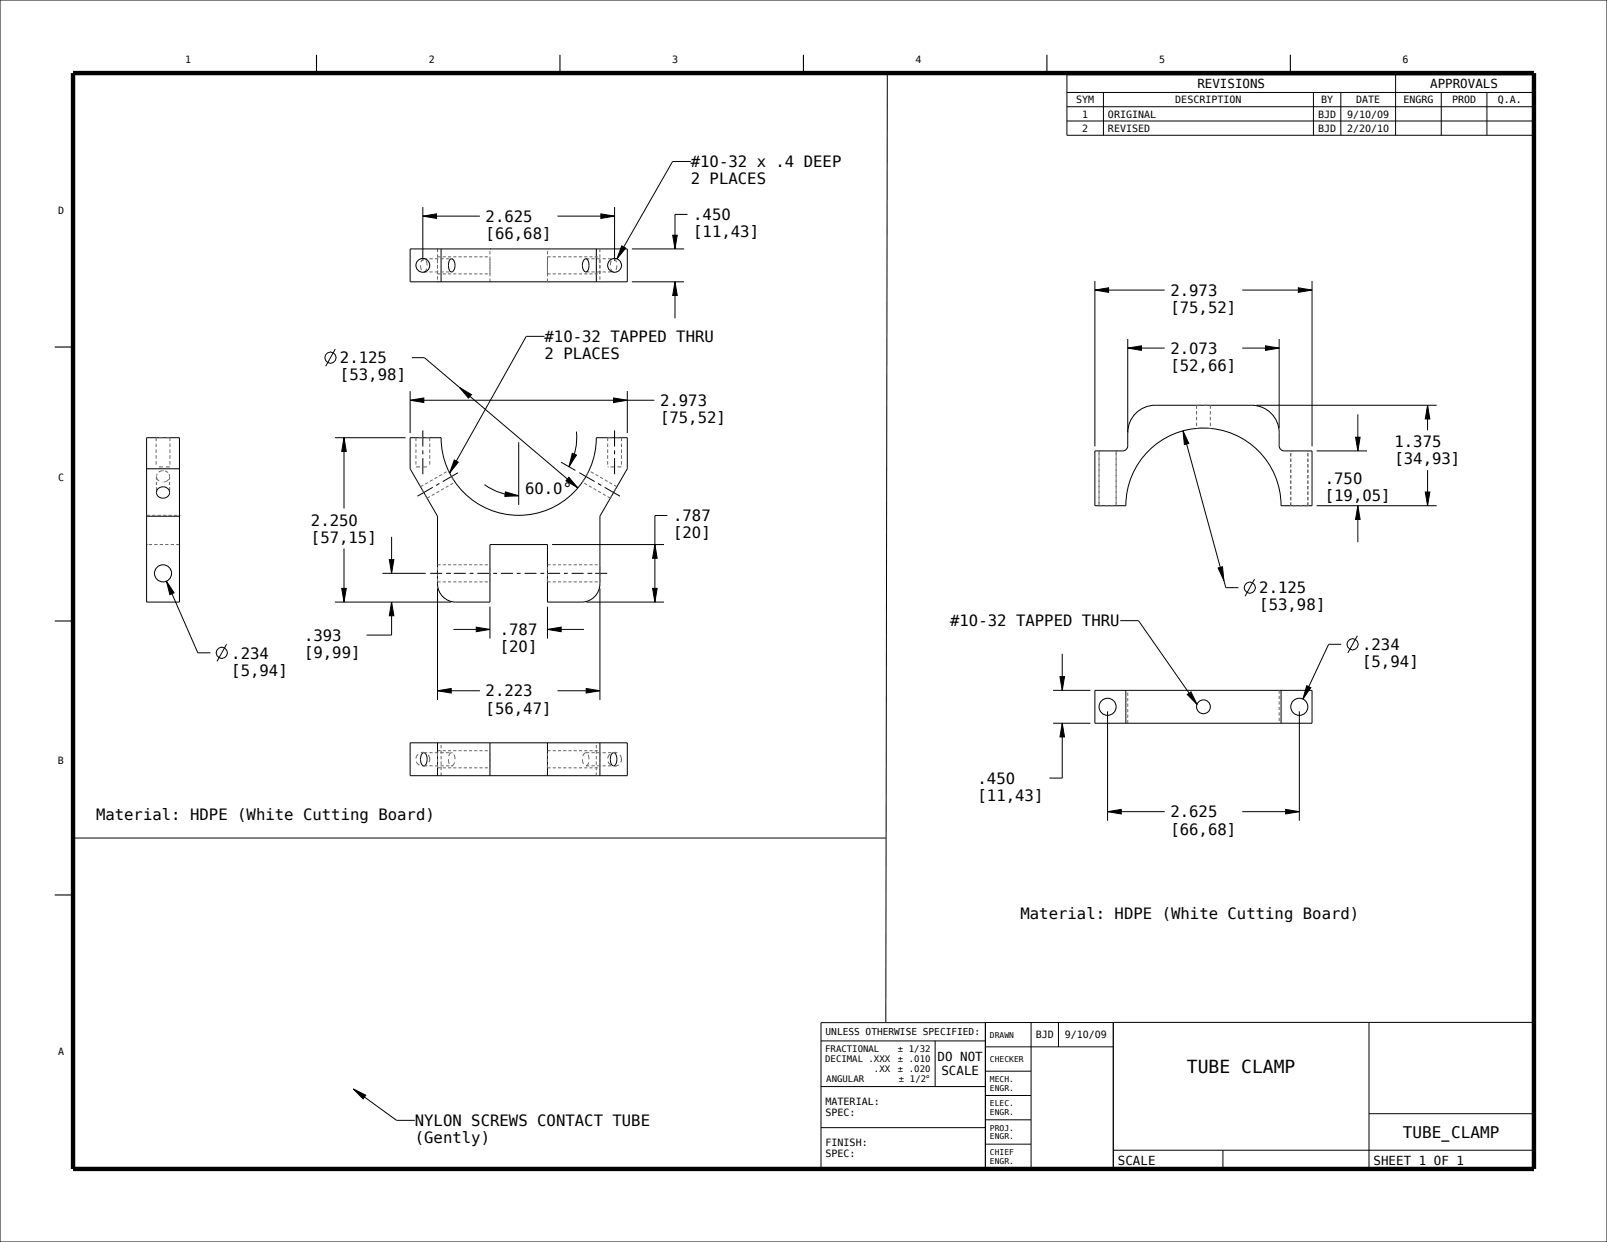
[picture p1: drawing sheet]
<svg xmlns="http://www.w3.org/2000/svg" width="559mm" height="432mm" viewBox="0 0 559 432" stroke-linecap="round" stroke-linejoin="round" font-family="sans-serif">
<g fill="#000">
<path d="M147 75.1l4.8-.7v1.5zM208.9 74.4l4.8 .7-4.8 .8zM234.7 98l.8 4.7h-1.6zM233.9 81.8h1.6l-.8 4.7zM380.7 100.8l4.8-.7v1.5zM451.5 100.1l4.7 .7-4.7 .8zM142.6 139.2l4.8-.8v1.5zM159.8 134.7l4.1 2.5-1 1.2zM213.4 138.4l4.7 .8-4.7 .7zM392.1 121l4.8-.8v1.6zM440 120.2l4.8 .8-4.8 .8zM119.6 152.2l.8 4.7h-1.6z"/>
<path d="M411.4 149.8l2 4.4-1.5 .4zM471.4 152h1.6l-.8 4.8zM496.4 140.9l.8 4.8h-1.6zM175.7 171l4.7 1.4-4.9 .2zM199 157.6l1.5 .6-2.7 4.1zM197.8 165.9l3.1 3.7-4.1-2.4zM472.2 175.8l.8 4.8h-1.6zM495.6 171.1h1.6l-.8 4.7zM135.4 194.6h1.6l-.8 4.7zM227.7 189.3l.8 4.8h-1.6zM57.9 202.1l2.6 4-1.4 .6zM118.8 204.6h1.6l-.8 4.7z"/>
<path d="M136.2 209.3l.8 4.8h-1.6zM165.6 218l4.8 .8-4.8 .8zM190.4 218.8l4.7-.8v1.6zM226.9 204.6h1.6l-.8 4.7zM423.6 197.5l1.5-.4 .5 4.8zM152.1 240.2l4.8-.8v1.5zM203.8 239.4l4.8 .8-4.8 .7zM368.6 235.3h1.6l-.8 4.7zM369.4 251.4l.8 4.8h-1.6zM454.4 238.4l1.4 .7-2.7 3.9zM385.1 282.2l4.8-.8v1.6zM447.1 281.4l4.7 .8-4.7 .8z"/>
</g>
<g fill="none" stroke="#000" stroke-width=".35">
<path d="M0 0h558.8v431.8h-558.8zM371 26h161.9v21h-161.9zM371 32.1h161.9M371 37.1h161.9M383.7 32.1v14.9M456.7 32.1v14.9M466.2 32.1v14.9M485.3 26v21M501.2 32.1v14.9M517 32.1v14.9M371 42.1h161.9M147 75.1l4.8-.7v1.5z"/>
<path d="M147 72v18.7M147 75.1h19.9M193.9 75.1h19.8M208.9 74.4l4.8 .7-4.8 .8zM213.7 72v18.7M239.1 74.5h-4.4v12M142.6 86.5h75.5v11.5h-75.5zM153.4 86.5v11.5M207.4 86.5v11.5M219.7 98h18.2M219.7 86.5h18.2M233.9 81.8h1.6l-.8 4.7z"/>
<path d="M234.7 98l.8 4.7h-1.6zM234.7 98v12.7M380.7 97.7v57.5M456.2 97.7v57.5M380.7 100.8l4.8-.7v1.5zM380.7 100.8h24.3M392.1 117.8v37.7l-.8 1-.9 .3h-9.7v19h10.8a27 27 0 0 1 27-27 27 27 0 0 1 27 27h10.7v-19l-10.1-.1-1.1-.8-.2-.9a15.7 15.7 0 0 0-1.1-9.1 9.5 9.5 0 0 0-8.4-5h-33.6a9.5 9.5 0 0 0-9.6 9.5M432 100.8h24.2M444.8 117.8v31M451.5 100.1l4.7 .7-4.7 .8zM116.6 121.4l-3.3 5.9M142.6 139.2l4.8-.8v1.5z"/>
<path d="M142.6 136v14.6M142.6 139.2h84.9M143.2 124.3h4.4l53.3 45.3M159.8 134.7l4.1 2.5-1 1.2zM213.4 138.4l4.7 .8-4.7 .7zM218.1 136v14.6M392.1 121l4.8-.8v1.6zM392.1 121h12.9M432 121h12.8M440 120.2l4.8 .8-4.8 .8zM51 152.2h11.4v57.1h-11.4zM116.4 152.2h24.6"/>
<path d="M119.6 152.2l.8 4.7h-1.6zM119.6 152.2v24.6M142.6 152.2h10.8a27 27 0 0 0 27 27 27 27 0 0 0 27-27h10.7v10.8l-9.5 16.5v23.5a6.4 6.4 0 0 1-6.3 6.3h-11.9v-20h-20v20h-11.9a6.4 6.4 0 0 1-6.4-6.3v-23.5l-9.5-16.5zM180.4 153.8v21.7M199 157.6l1.5 .6-2.7 4.1zM200.4 150a20.2 20.2 0 0 1-2.6 12.3M411.4 149.8l2 4.4-1.5 .4zM411.4 149.8l14.9 54.5h4.3M436.9 140.9h62.7M457.8 156.8h17.5M471.4 152h1.6l-.8 4.8zM472.2 144.1v12.7"/>
<path d="M496.4 140.9l.8 4.8h-1.6zM496.4 140.9v8.7M51 179.5h11.4M51 163h11.4M168.5 168.5a20.2 20.2 0 0 0 11.9 3.9M175.7 171l4.7 1.4-4.9 .2zM195.1 160.7l5 2.9M197.8 165.9l3.1 3.7-4.1-2.4zM232.1 179.2h-4.4v30.1M457.8 175.8h41.8M472.2 175.8l.8 4.8h-1.6zM472.2 175.8v12.7"/>
<path d="M495.6 171.1h1.6l-.8 4.7zM496.4 163.5v12.3M119.6 190.7v18.6M133 199.3h15M135.4 194.6h1.6l-.8 4.7zM136.2 186.6v12.7M192 189.3h38.9M227.7 189.3l.8 4.8h-1.6zM423.6 197.5l1.5-.4 .5 4.8zM57.9 202.1l2.6 4-1.4 .6zM57.9 202.1l10.9 24.9h4.4M116.4 209.3h40.5"/>
<path d="M118.8 204.6h1.6l-.8 4.7zM136.2 209.3l.8 4.8h-1.6zM136.2 209.3v11.5h-8.8M152.1 204.6v38.7M157.7 218.8h12.7M165.6 218l4.8 .8-4.8 .8zM170.4 210.9v11.1M190.4 218.8l4.7-.8v1.6zM190.4 218.8h12.7M190.4 210.9v11.1M203.8 209.3h27.1M208.6 204.6v38.7"/>
<path d="M226.9 204.6h1.6l-.8 4.7zM436.2 201.3l-3.3 6M78.8 224l-3.3 5.9M203.8 239.4l4.8 .8-4.8 .7zM368.6 235.3h1.6l-.8 4.7zM369.4 227.3v12.7M454.4 238.4l1.4 .7-2.7 3.9zM466.4 224h-4.4l-8.9 19M472 221l-3.3 6M142.6 258.3h75.5v11.4h-75.5zM152.1 240.2l4.8-.8v1.5zM152.1 240.2h14.8"/>
<path d="M152.1 258.3v11.4M170.4 258.3v11.4M190.4 258.3v11.4M193.9 240.2h14.7M208.6 258.3v11.4M366.2 251.4h12.9M366.2 240h12.9M369.4 251.4l.8 4.8h-1.6zM369.4 251.4v19.1h-4.5M380.7 240h75.5v11.4h-75.5zM385.1 247.3v38.1M391.5 240v11.4"/>
<path d="M445.5 240v11.4M451.8 247.3v38.1M385.1 282.2l4.8-.8v1.6zM385.1 282.2h19.9M432 282.2h19.8M447.1 281.4l4.7 .8-4.7 .8zM285.5 355.5h57.1v50.8h-57.1zM342.7 355.5l190.5-.1v50.8h-190.5zM358.5 355.5v50.7M368.1 355.5v8.5M387.1 355.4v50.8M476 355.4v50.8"/>
<path d="M285.5 377.8h57.1M285.5 361.9h57.1M325.2 361.9v15.9M342.7 372.4h15.8M342.7 364h44.4M285.5 392h57.1M342.7 397.8h15.8M342.7 389.3h15.8M342.7 380.9h15.8M387.1 399.9h146.1M425.2 399.9v6.3M476 387.2h57.2"/>
<circle cx="114.9" cy="124.3" r="1.95"/>
<circle cx="434.6" cy="204.3" r="1.95"/>
<circle cx="77.1" cy="227" r="1.95"/>
<circle cx="470.3" cy="224" r="1.95"/>
</g>
<path d="M25.4 25.4h508v381h-508z" fill="none" stroke="#000" stroke-width="1.5" stroke-linecap="butt"/>
<path d="M110.1 19v6.4M194.7 19v6.4M279.4 19v6.4M364 19v6.4M448.7 19v6.4M19 120.6h6.4M19 215.9h6.4M19 311.1h6.4" fill="none" stroke="#000" stroke-width=".38"/>
<g fill="none" stroke="#666" stroke-width=".35">
<path d="M152.1 98h.1M152.1 86.5v1.2M152.1 88.4v1.2M152.1 90.3v1.2M152.1 92.3v1.1M152.1 94.2v1.1M152.1 96.1v1.1M170.4 86.5h.1M170.4 87.3v1.1M170.4 89.2v1.1M170.4 91.1v1.2M170.4 93v1.2"/>
<path d="M170.4 94.9v1.2M170.4 96.8v1.2M190.4 86.5h.1M190.4 87.3v1.1M190.4 89.2v1.1M190.4 91.1v1.2M190.4 93v1.2M190.4 94.9v1.2M190.4 96.8v1.2M208.6 98h.1M208.6 86.5v1.2M208.6 88.4v1.2"/>
<path d="M208.6 90.3v1.2M208.6 92.3v1.1M208.6 94.2v1.1M208.6 96.1v1.1M382.2 156.8h.1M382.2 157.5v1.2M382.2 159.4v1.2M388.1 156.8h.1M388.1 157.5v1.2M388.1 159.4v1.2M448.8 156.8h.1M448.8 157.5v1.2"/>
<path d="M448.8 159.4v1.2M454.8 156.8h.1M454.8 157.5v1.2M454.8 159.4v1.2M51 179.2h1.1M52.9 179.2h1.1M54.8 179.2h1.1M56.7 179.2h1.1M58.6 179.2h1.1M60.5 179.2h1.1M62.4 179.2h.1M382.2 161.3v1.2"/>
<path d="M382.2 163.2v1.2M382.2 165.2v1.1M382.2 167.1v1.1M382.2 169v1.1M382.2 170.9v1.1M382.2 172.8v1.1M382.2 174.7v1.1M388.1 161.3v1.2M388.1 163.2v1.2M388.1 165.2v1.1M388.1 167.1v1.1M388.1 169v1.1"/>
<path d="M388.1 170.9v1.1M388.1 172.8v1.1M388.1 174.7v1.1M448.8 161.3v1.2M448.8 163.2v1.2M448.8 165.2v1.1M448.8 167.1v1.1M448.8 169v1.1M448.8 170.9v1.1M448.8 172.8v1.1M448.8 174.7v1.1M454.8 161.3v1.2"/>
<path d="M454.8 163.2v1.2M454.8 165.2v1.1M454.8 167.1v1.1M454.8 169v1.1M454.8 170.9v1.1M454.8 172.8v1.1M454.8 174.7v1.1M51 189.3h.1M51.7 189.3h1.2M53.6 189.3h1.2M55.5 189.3h1.2M57.5 189.3h1.1"/>
<path d="M59.4 189.3h1.1M61.3 189.3h1.1M153.4 259v1.2M207.4 259v1.2M392.1 240.8v1.1M392.1 242.7v1.1M392.1 244.6v1.1M392.1 246.5v1.1M392.1 248.4v1.1M392.1 250.3v1.1M444.8 240v1.2M444.8 241.9v1.2"/>
<path d="M444.8 243.8v1.2M444.8 245.7v1.2M444.8 247.6v1.2M444.8 249.5v1.2M153.4 260.9v1.2M153.4 262.8v1.2M153.4 264.7v1.2M153.4 266.6v1.2M153.4 268.5v1.2M207.4 260.9v1.2M207.4 262.8v1.2M207.4 264.7v1.2"/>
<path d="M207.4 266.6v1.2M207.4 268.5v1.2"/>
</g>
<!-- layer: 02___PRT_ALL_AXES -->
<g fill="none" stroke="#666" stroke-width=".35">
<path d="M146.2 92.3l.4 1.6M148.2 90.6l.3 1.7M148.4 93.4l-.5 .8-.5 .3h1.1M148.4 93.3v.1M148.5 90h-1.4l-.7 1.2M149.3 94.5h1.2M149.3 90h1.2M151.2 94.5h1.2M151.2 90h1.2M152.1 90.1v1.2M152.1 92.1v1.1M152.1 94v1.2h1.1"/>
<path d="M152.1 89.3h1.1M153.1 94.5h1.2M153.1 90h1.2M154 95.2h1.1M154 89.3h1.1M155.1 94.5h1.1M155.1 90h1.1M155.8 95.2h1.1M155.8 89.3h1.1M157 94.5h.1M157 90h.1M157.6 95.2h1.1"/>
<path d="M157.6 89.3h1.1M159.4 95.2h1.1M159.4 89.3h1.1M161.3 95.2h1M161.3 89.3h1M163.1 95.2h1.1M163.1 89.3h1.1M164.9 95.2h1.1M164.9 89.3h1.1M166.7 95.2h1.1M166.7 89.3h1.1M168.5 95.2h1.1"/>
<path d="M168.5 89.3h1.1M170.4 90.1v1.2M170.4 92.1v1.1M170.4 94v1.2M190.4 90.1v1.2M190.4 92.1v1.1M190.4 94v1.2h1.1M190.4 89.3h1.1M192.2 95.2h1.1M192.2 89.3h1.1M194 95.2h1.1M194 89.3h1.1"/>
<path d="M195.8 95.2h1.1M195.8 89.3h1.1M197.7 95.2h1.1M197.7 89.3h1.1M199.5 95.2h1.1M199.5 89.3h1.1M201.3 95.2h1.1M201.3 89.3h1.1M203.1 95.2h1.1M203.1 89.3h1.1M203.7 94.5h1.2M203.7 90h1.2"/>
<path d="M205 95.2h1M205 89.3h1M205.7 94.5h1.1M205.7 90h1.1M206.8 95.2h1.1M206.8 89.3h1.1M207.6 94.5h1.1M207.6 90h1.1M208.6 90.1v1.2M208.6 92.1v1.1M208.6 94v1.2M209.5 94.5h1.2"/>
<path d="M209.5 90h1.2M211.4 94.5h1.2M211.4 90h1.2M212.4 93.3v.1M212.4 93.4l.4 .8 .6 .3M212.6 90.6l-.4 1.7M213.4 90l.5 .3 .5 .9M214.5 92.3l-.3 1.6M54.3 152.2v1.2M54.3 154.2v1.2M54.3 156.2v1.3M54.3 158.3v1.2"/>
<path d="M54.3 152.2h.1M55.2 152.2h1.5M57.6 152.2h1.5v1.2M59.1 154.2v1.2M59.1 156.2v1.3M59.1 158.3v1.2M144.6 152.2v1.2M144.6 154.2v1.2M144.6 156.2v1.3M144.6 158.3v1.2M145.6 152.2h1.4M148 152.2h1.4v1.2"/>
<path d="M149.4 154.2v1.2M149.4 156.2v1.3M149.4 158.3v1.2M211.3 154.2v1.2M211.3 156.2v1.3M211.3 158.3v1.2M212.7 152.2h-1.4v1.2M213.7 152.2h1.4M216.1 152.2h.1M216.1 152.2v1.2M216.1 154.2v1.2M216.1 156.2v1.3"/>
<path d="M216.1 158.3v1.2M382.2 156.8v1.1M382.2 158.7v1.1M388.1 156.8v1.1M388.1 158.7v1.1M416.1 148.9h.1M416.1 142.9v1.2M416.1 144.9v1.2M416.1 146.9v1.2M417.5 140.9h-1.4v1.2M418.5 140.9h1.4M418.5 148.8l-1.5 .1"/>
<path d="M419.4 148.9h1.5M420.9 148.9h.1M420.9 140.9v1.2M420.9 142.9v1.2M420.9 144.9v1.2M420.9 146.9v1.2M448.8 156.8h.1M448.8 157.5v1.2M448.8 159.4v1.2M454.8 156.8h.1M454.8 157.5v1.2M454.8 159.4v1.2"/>
<path d="M54.3 160.3v1.2M54.4 166.8v-1.1l.2 .9 .7 .6M54.4 167.5v1.1M54.4 169.4v1.1M54.4 165.3v.1M54.6 164.8l-.2 .5M54.7 164.7l-.1 .1M55.2 162.3h1.5M56.3 163.7l-1.1 .5M56.5 163.6h.1M56.6 167.6h.1M56.7 163.6h-.1"/>
<path d="M56.8 167.6h.1M57.4 163.7l1 .7M57.6 162.3h1.5M58.7 166.7l-.7 .6-.9 .3M58.7 166.6v.1M58.8 164.9l.2 1.9M59 167.5v1.1M59 169.4v1.1M59.1 160.3v1.2M144.6 160.3v1.2M144.6 162.3h1.5M146.7 170l.7 1.2"/>
<path d="M147 162.3h1.5M147.2 168.7l-1 .5M147.8 172l.7 1.2 1-.6M148.8 167.7l-1 .6M149.4 160.3v1.2M150.4 166.8l-.9 .6M151.1 171.7l-1 .6M152.1 165.9l-1 .5M152.7 170.8l-.9 .5M153.7 164.9l-1 .6M154.3 169.8l-.9 .6M155.3 164l-1 .6"/>
<path d="M155.9 163.6l.7 1.3M156 168.9l-1 .6M157 165.7l.7 1.1M157.6 168l-1 .5M203.2 168l.9 .5M203.3 166.5l-.8 1.1M204.4 164.5l-.7 1.2M204.8 168.9l.9 .6M205.4 164l1 .6M206.4 169.8l1 .6M207.1 164.9l.9 .6M208 170.8l1 .5"/>
<path d="M208.7 165.9l1 .5M209.6 171.7l1 .6M210.3 166.8l1 .6M211.3 160.3v1.2M211.3 162.3h.1M211.9 167.7l1 .6M212.3 162.3h1.4M212.9 172l-.7 1.2-.9-.6M213.5 168.7l1 .5M214.1 170l-.7 1.2M214.7 162.3h1.4M216.1 160.3v1.2"/>
<path d="M382.2 175.8h.1M382.2 160.6v1.1M382.2 162.5v1.1M382.2 164.4v1.1M382.2 166.3v1.1M382.2 168.2v1.1M382.2 170.1v1.1M382.2 172v1.2M382.2 173.9v1.2M382.2 175.8h1.2M384.1 175.8h1.2M386.1 175.8h1.2"/>
<path d="M388.1 175.8h.1M388.1 160.6v1.1M388.1 162.5v1.1M388.1 164.4v1.1M388.1 166.3v1.1M388.1 168.2v1.1M388.1 170.1v1.1M388.1 172v1.2M388.1 173.9v1.2M448.8 161.3v1.2M448.8 163.2v1.2M448.8 165.2v1.1"/>
<path d="M448.8 167.1v1.1M448.8 169v1.1M448.8 170.9v1.1M448.8 172.8v1.1M448.8 174.7v1.1M449.6 175.8h1.2M451.6 175.8h1.2M454.8 174.7v1.1h-1.2M454.8 161.3v1.2M454.8 163.2v1.2M454.8 165.2v1.1M454.8 167.1v1.1"/>
<path d="M454.8 169v1.1M454.8 170.9v1.1M454.8 172.8v1.1M152.1 197.2v1.1M152.1 199.1v1.2M152.1 196.4h1.1M154 196.4h1.1M155.8 196.4h1.1M157.6 196.4h1.1M159.4 196.4h1.1M161.3 196.4h1M163.1 196.4h1.1"/>
<path d="M164.9 196.4h1.1M166.7 196.4h1.1M168.5 196.4h1.1M170.4 197.2v1.1M170.4 199.1v1.2M190.4 196.4h1.1M190.4 197.2v1.1M190.4 199.1v1.2M192.2 196.4h1.1M194 196.4h1.1M195.8 196.4h1.1M197.7 196.4h1.1"/>
<path d="M199.5 196.4h1.1M201.3 196.4h1.1M203.1 196.4h1.1M205 196.4h1M206.8 196.4h1.1M208.6 197.2v1.1M208.6 199.1v1.2M152.1 201.1v1.2h1.1M154 202.3h1.1M155.8 202.3h1.1M157.6 202.3h1.1M159.4 202.3h1.1"/>
<path d="M161.3 202.3h1M163.1 202.3h1.1M164.9 202.3h1.1M166.7 202.3h1.1M168.5 202.3h1.1M170.4 201.1v1.2M190.4 201.1v1.2h1.1M192.2 202.3h1.1M194 202.3h1.1M195.8 202.3h1.1M197.7 202.3h1.1M199.5 202.3h1.1"/>
<path d="M201.3 202.3h1.1M203.1 202.3h1.1M205 202.3h1M206.8 202.3h1.1M208.6 201.1v1.2M147.4 266.3h1.1M147.4 261.7h1.1M149.3 266.3h1.2M149.3 261.7h1.2M151.2 266.3h1.2M151.2 261.7h1.2M152.1 261.8v1.2"/>
<path d="M152.1 263.8v1.2M152.1 265.8v1.1h1.1M152.1 261h1.1M153.1 266.3h1.2M153.1 261.7h1.2M154 266.9h1.1M154 261h1.1M155.1 266.3h1.1M155.1 261.7h1.1M155.8 266.9h1.1M155.8 261h1.1M155.9 264l.3 1.6"/>
<path d="M157 261.7l-.6 .3-.3 .9M157 266.3h.1M157 261.7h.1M157.6 266.9h1.1M157.6 261h1.1M157.8 262.3l.4 1.7M158.1 265.1l-.5 .8-.6 .4M159.4 266.9h1.1M159.4 261h1.1M161.3 266.9h1M161.3 261h1M163.1 266.9h1.1"/>
<path d="M163.1 261h1.1M164.9 266.9h1.1M164.9 261h1.1M166.7 266.9h1.1M166.7 261h1.1M168.5 266.9h1.1M168.5 261h1.1M170.4 261.8v1.2M170.4 263.8v1.2M170.4 265.8v1.1M190.4 261.8v1.2M190.4 263.8v1.2"/>
<path d="M190.4 265.8v1.1h1.1M190.4 261h1.1M192.2 266.9h1.1M192.2 261h1.1M194 266.9h1.1M194 261h1.1M195.8 266.9h1.1M195.8 261h1.1M197.7 266.9h1.1M197.7 261h1.1M199.5 266.9h1.1M199.5 261h1.1"/>
<path d="M201.3 266.9h1.1M201.3 261h1.1M202.5 264l.4 1.6M203.1 266.9h1.1M203.1 261h1.1M203.7 266.3h1.2M203.8 266.3h-.1M204.5 262.4l.3 1.6M204.7 265.1l-.4 .8-.5 .4M204.9 261.7l-1.4 .1-.8 1.1M205 266.9h1M205 261h1"/>
<path d="M205.7 266.3h1.1M205.7 261.7h1.1M206.8 266.9h1.1M206.8 261h1.1M207.6 266.3h1.1M207.6 261.7h1.1M208.6 261.8v1.2M208.6 263.8v1.2M208.6 265.8v1.1M209.5 266.3h1.2M209.5 261.7h1.2M211.4 266.3h1.2"/>
<path d="M211.4 261.7h1.2"/>
</g>
<g fill="none" stroke="#000" stroke-width=".35">
<path d="M156.5 90.2a1.07 1.07 0 0 1 1.2 0 1.07 1.07 0 0 1 .4 1.1l-.1 2.3a.99 .99 0 0 1-1.1 .9 .99 .99 0 0 1-.9-1.2v-1.8zM203.2 90.2a.99 .99 0 0 1 1.2 0 .99 .99 0 0 1 .3 1.1v1.9a.99 .99 0 0 1-.3 1.1 .99 .99 0 0 1-1.2 0l-.5-.9-.2-1.1 .2-1.2zM147 149.6v5.6M147 156.6v1.3M147 159.3v5.6M213.7 149.6v5.6M213.7 156.6v1.3M213.7 159.3v5.6M54.9 170a2.15 2.15 0 0 1 3.1-.4 2.15 2.15 0 0 1 .3 3 2.15 2.15 0 0 1-2.9 .3 2.15 2.15 0 0 1-.5-2.9zM150.5 169.4l-5.3 3.1M152.8 168.1l-1.2 .7M159.3 164.3l-5.3 3.1"/>
<path d="M201.5 164.3l5.3 3.1M207.9 168.1l1.2 .7M210.3 169.4l5.3 3.1M149.6 199.3h4.2M155.1 199.3h1.4M156.5 199.3h.1M157.8 199.3h4.2M163.3 199.3h1.3M166 199.3h4.2M171.5 199.3h1.3M174.2 199.3h4.2M179.7 199.3h1.3"/>
<path d="M182.4 199.3h4.2M187.9 199.3h1.3M190.6 199.3h4.2M196.1 199.3h1.3M198.8 199.3h4.1M204.3 199.3h1.3M205.6 199.3h.1M207 199.3h4.1M146.9 261.9a1.03 1.03 0 0 1 1.1 .1 1.03 1.03 0 0 1 .4 1 2.45 2.45 0 0 1-1.1 3.2 3.2 3.2 0 0 1-.4-4.3zM212.9 261.9a1.03 1.03 0 0 1 1.1 .1 1.03 1.03 0 0 1 .4 1 2.45 2.45 0 0 1-1.1 3.2 3.2 3.2 0 0 1-.4-4.3z"/>
<circle cx="147" cy="92.3" r="2.4"/>
<circle cx="213.7" cy="92.3" r="2.4"/>
<circle cx="56.7" cy="199.3" r="2.97"/>
<circle cx="385.1" cy="245.7" r="2.97"/>
<circle cx="418.5" cy="245.7" r="2.4"/>
<circle cx="451.8" cy="245.7" r="2.97"/>
</g>
<path d="M149.4 264a2.4 2.4 0 0 0-3.4-2.2 2.4 2.4 0 0 0-.5 4 2.4 2.4 0 0 0 3.9-1.3v-.5M216.1 264a2.4 2.4 0 0 0-3.4-2.2 2.4 2.4 0 0 0-.5 4 2.4 2.4 0 0 0 3.8-1.3l.1-.5" fill="none" stroke="#666" stroke-width=".35" stroke-dasharray="1.7 1.1" stroke-linecap="butt"/>
<!-- layer: BALLOONS -->
<path d="M216.2 85.5l1.4 .8-3.1 3.7zM158 159.9l1.4 .8-3.1 3.7zM412.8 241.5l1.3-1 2.1 4.4zM122.9 378.6l4.3 2.2-.9 1.2z" fill="#000"/>
<path d="M308.5 26l-.5 329.4M240.2 56.1h-6.3l-19.4 33.9M216.2 85.5l1.4 .8-3.1 3.7zM189.3 116.9h-6.3l-26.7 47.5M158 159.9l1.4 .8-3.1 3.7zM389.5 215.8h6.4l20.3 29.1M412.8 241.5l1.3-1 2.1 4.4zM25.4 291.4h282.6M122.9 378.6l4.3 2.2-.9 1.2zM122.9 378.6l15 10.9h6.4" fill="none" stroke="#000" stroke-width=".35"/>
<text font-size="6.3" x="412.7" y="373.1">TUBE CLAMP</text>
<text font-size="5.6" x="487.9" y="395.6">TUBE_CLAMP</text>
<g font-size="5.4">
<text x="240.2" y="58.1">#10-32 x .4 DEEP</text>
<text x="240.2" y="64.1">2 PLACES</text>
<text x="168.9" y="77.1">2.625</text>
<text x="241.1" y="76.5">.450</text>
<text x="168.9" y="83.1">[66,68]</text>
<text x="241.1" y="82.5">[11,43]</text>
<text x="407" y="102.8">2.973</text>
<text x="407" y="108.8">[75,52]</text>
<text x="189.3" y="118.9">#10-32 TAPPED THRU</text>
<text x="189.3" y="124.9">2 PLACES</text>
<text x="407" y="123">2.073</text>
<text x="118.2" y="126.3">2.125</text>
<text x="407" y="129">[52,66]</text>
<text x="118.2" y="132.3">[53,98]</text>
<text x="229.5" y="141.1">2.973</text>
<text x="229.5" y="147.1">[75,52]</text>
<text x="484.9" y="155.5">1.375</text>
<text x="484.9" y="161.5">[34,93]</text>
<text x="182.6" y="171.6">60.0°</text>
<text x="460.7" y="168.3">.750</text>
<text x="460.7" y="174.2">[19,05]</text>
<text x="108.1" y="182.7">2.250</text>
<text x="234.1" y="181.2">.787</text>
<text x="108.1" y="188.7">[57,15]</text>
<text x="234.1" y="187.2">[20]</text>
<text x="437.9" y="206.3">2.125</text>
<text x="437.9" y="212.2">[53,98]</text>
<text x="173.8" y="220.8">.787</text>
<text x="330.4" y="217.8">#10-32 TAPPED THRU</text>
<text x="105.7" y="222.8">.393</text>
<text x="173.8" y="226.8">[20]</text>
<text x="473.6" y="226">.234</text>
<text x="80.4" y="228.9">.234</text>
<text x="105.7" y="228.7">[9,99]</text>
<text x="473.6" y="231.9">[5,94]</text>
<text x="80.4" y="234.9">[5,94]</text>
<text x="168.9" y="242.1">2.223</text>
<text x="168.9" y="248.1">[56,47]</text>
<text x="339.9" y="272.5">.450</text>
<text x="339.9" y="278.4">[11,43]</text>
<text x="33.4" y="285.2">Material: HDPE (White Cutting Board)</text>
<text x="407" y="284.2">2.625</text>
<text x="407" y="290.1">[66,68]</text>
<text x="354.9" y="319.4">Material: HDPE (White Cutting Board)</text>
<text x="144.3" y="391.5">NYLON SCREWS CONTACT TUBE</text>
<text x="144.3" y="397.4">(Gently)</text>
</g>
<g font-size="4.3">
<text x="416.4" y="30.7">REVISIONS</text>
<text x="497.3" y="30.7">APPROVALS</text>
<text x="326" y="369">DO NOT</text>
<text x="327.4" y="373.8">SCALE</text>
<text x="388.7" y="405.1">SCALE</text>
<text x="477.6" y="405.1">SHEET 1 OF 1</text>
</g>
<g font-size="3.5">
<text x="64.4" y="22.1">1</text>
<text x="149.1" y="22.1">2</text>
<text x="233.7" y="22.1">3</text>
<text x="318.4" y="22.1">4</text>
<text x="403.1" y="22.1">5</text>
<text x="487.7" y="22.1">6</text>
<text x="374.2" y="35.9">SYM</text>
<text x="408.7" y="35.9">DESCRIPTION</text>
<text x="459.4" y="35.9">BY</text>
<text x="471.6" y="35.9">DATE</text>
<text x="488" y="35.9">ENGRG</text>
<text x="504.9" y="35.9">PROD</text>
<text x="520.8" y="35.9">Q.A.</text>
<text x="376.3" y="40.9">1</text>
<text x="385.3" y="40.9">ORIGINAL</text>
<text x="458.3" y="40.9">BJD</text>
<text x="468.4" y="40.9">9/10/09</text>
<text x="376.3" y="45.8">2</text>
<text x="385.3" y="45.8">REVISED</text>
<text x="458.3" y="45.8">BJD</text>
<text x="468.4" y="45.8">2/20/10</text>
<text x="20.2" y="74.3">D</text>
<text x="20.2" y="167.3">C</text>
<text x="20.1" y="265.7">B</text>
<text x="360.2" y="361">BJD</text>
<text x="370.3" y="361">9/10/09</text>
<text x="20.2" y="366.7">A</text>
<text x="287.1" y="384.3">MATERIAL:</text>
<text x="287.1" y="388.1">SPEC:</text>
<text x="287.1" y="398.6">FINISH:</text>
<text x="287.1" y="402.4">SPEC:</text>
</g>
<text font-size="3.3" x="287.1" y="359.9">UNLESS OTHERWISE SPECIFIED:</text>
<g font-size="3.1">
<text x="286.9" y="365.8">FRACTIONAL</text>
<text x="312.2" y="365.8">± 1/32</text>
<text x="286.9" y="369.3">DECIMAL .XXX</text>
<text x="312.2" y="369.3">± .010</text>
<text x="287.3" y="376.1">ANGULAR</text>
<text x="303.9" y="372.7">.XX</text>
<text x="312.2" y="372.7">± .020</text>
<text x="312.6" y="376.1">± 1/2°</text>
</g>
<g font-size="2.8">
<text x="344.2" y="360.7">DRAWN</text>
<text x="344.2" y="369.2">CHECKER</text>
<text x="344.2" y="376.1">MECH.</text>
<text x="344.2" y="379.2">ENGR.</text>
<text x="344.2" y="384.6">ELEC.</text>
<text x="344.2" y="387.6">ENGR.</text>
<text x="344.2" y="393">PROJ.</text>
<text x="344.2" y="401.5">CHIEF</text>
<text x="344.2" y="396.1">ENGR.</text>
<text x="344.2" y="404.6">ENGR.</text>
</g>
</svg>
